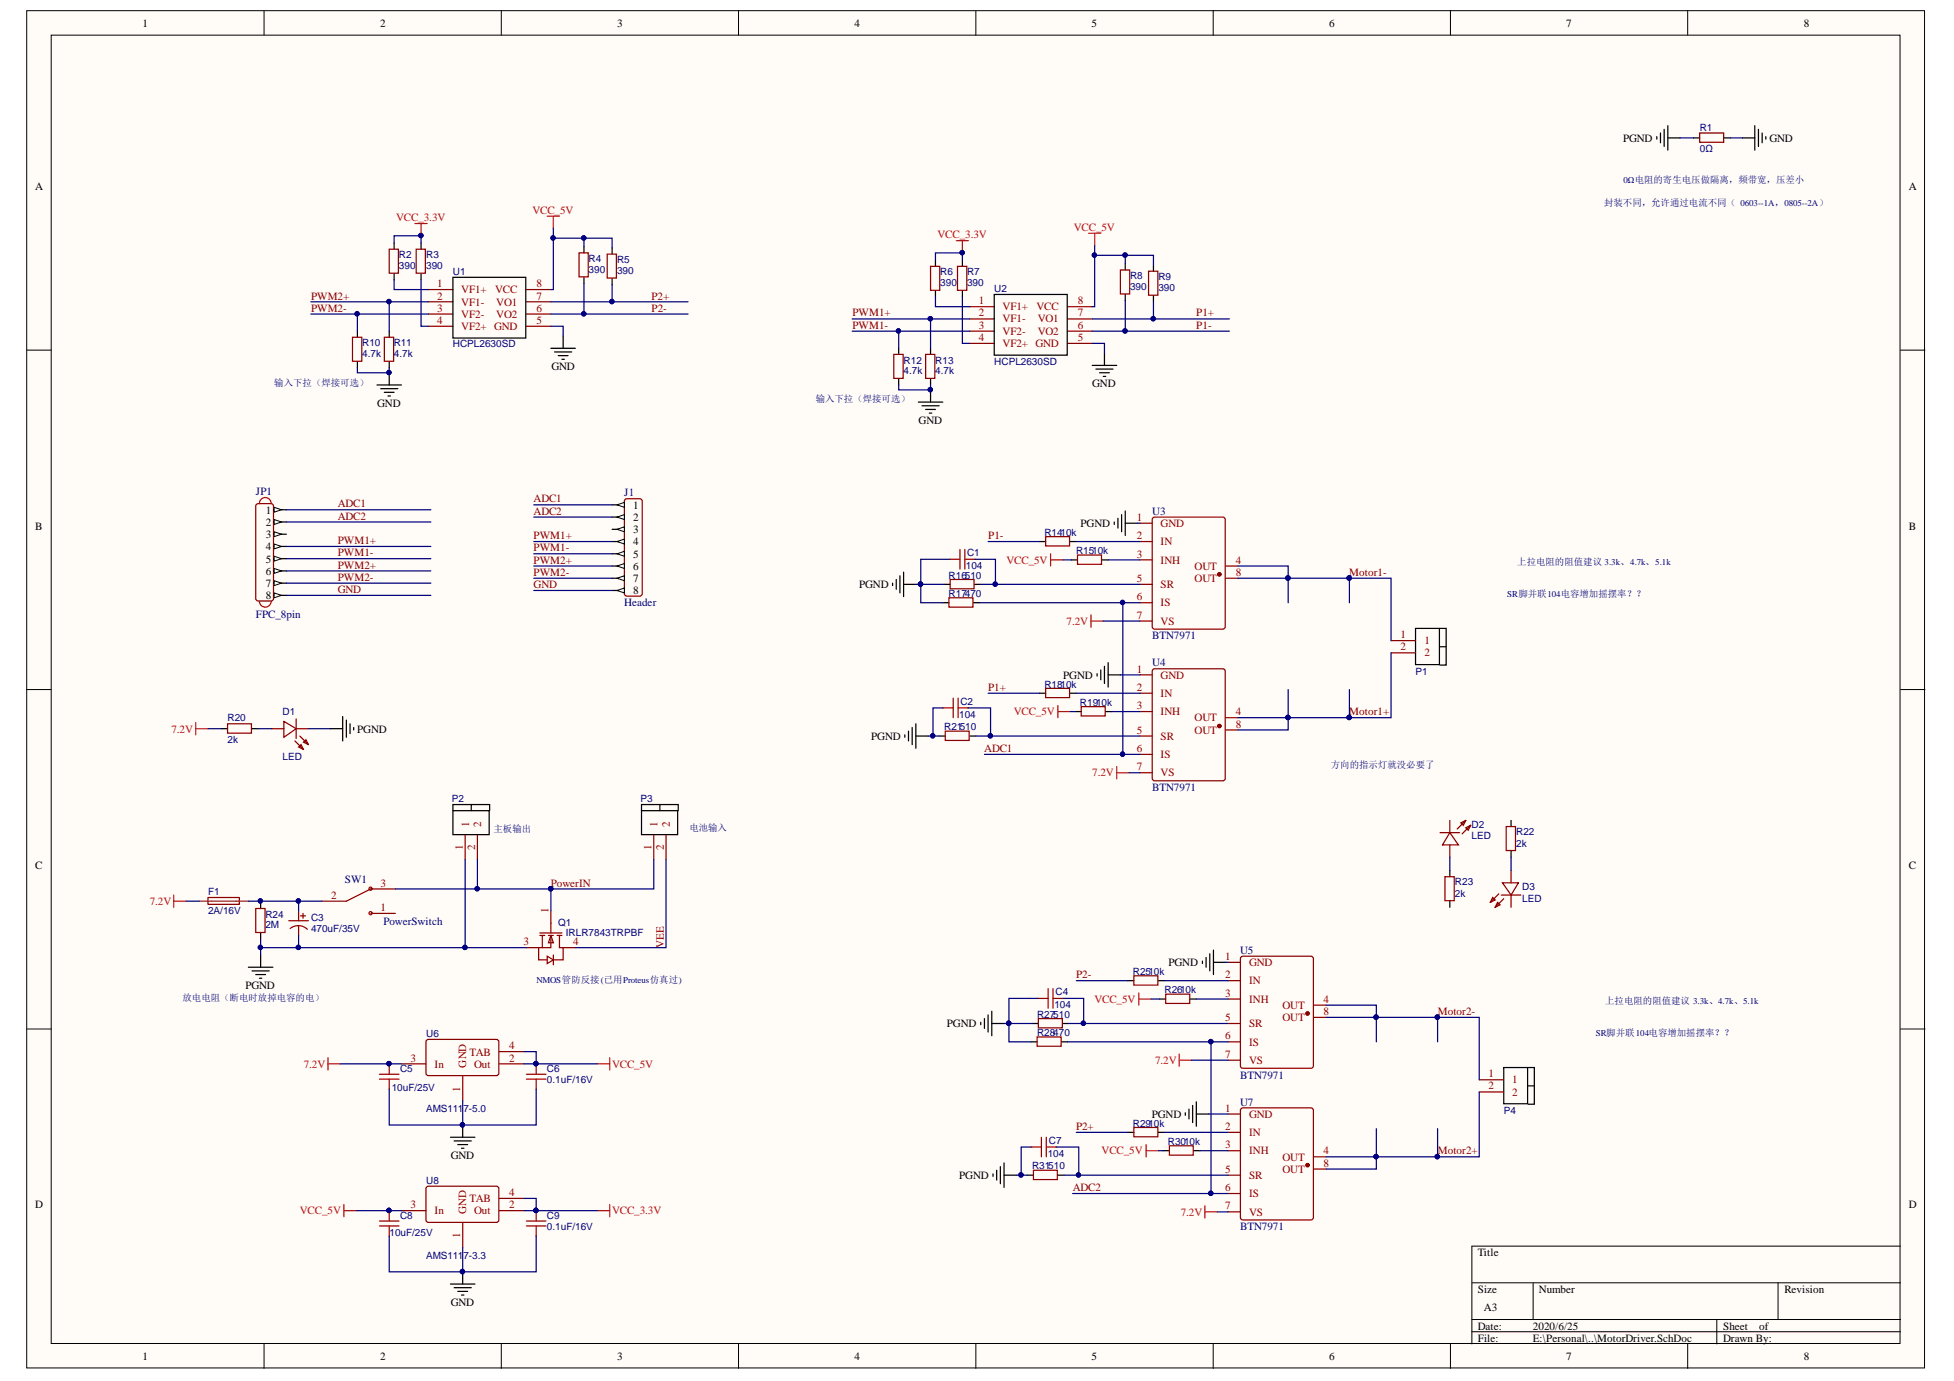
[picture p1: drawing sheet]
<svg xmlns="http://www.w3.org/2000/svg" width="297mm" height="210mm" viewBox="0 0 297 210" stroke-linecap="round" stroke-linejoin="round" font-family="sans-serif">
<g fill="#fffcf8" stroke="#000" stroke-width=".15">
<path d="M4.1 1.6h288.5v206.3h-288.5z"/>
<path d="M7.8 5.3h281v198.9h-281z"/>
</g>
<g fill="none" stroke="#000" stroke-width=".15">
<path d="M40.1 1.6v3.7M76.2 1.6v3.7M112.3 1.6v3.7M148.3 1.6v3.7M184.4 1.6v3.7M220.5 1.6v3.7M256.6 1.6v3.7M4.1 53.2h3.7M288.9 53.2h3.7M4.1 104.8h3.7M288.9 104.8h3.7M4.1 156.4h3.7"/>
<path d="M288.9 156.4h3.7M223.7 195h65.2M233.1 195v5.6M270.3 195v5.6M288.9 189.4h-65.2v14.9M40.1 204.3v3.7M76.2 204.3v3.7M112.3 204.3v3.7M148.3 204.3v3.7M184.4 204.3v3.7M220.5 204.3v3.7M223.7 200.6h65.2"/>
<path d="M223.7 202.4h65.2M256.6 204.3v3.7M261 200.6v3.7"/>
</g>
<g fill="none" stroke="#800" stroke-width=".19">
<path d="M59.2 37.9h1.4v3.6h-1.4zM63.3 37.9h1.4v3.6h-1.4zM88 38.4h1.4v3.7h-1.4zM92.3 38.6h1.4v3.7h-1.4zM53.6 51.3h1.4v3.6h-1.4zM58.4 51.3h1.4v3.6h-1.4zM65.1 44h3.7M65.1 45.9h3.7M65.1 47.7h3.7M65.1 49.6h3.7M80 44h3.7M80 45.9h3.7"/>
<path d="M80 47.7h3.7M80 49.6h3.7M135.9 53.9h1.4v3.6h-1.4zM140.7 53.9h1.4v3.6h-1.4zM141.5 40.5h1.4v3.6h-1.4zM145.6 40.5h1.4v3.6h-1.4zM147.4 46.6h3.7M147.4 48.5h3.7M147.4 50.3h3.7M147.4 52.2h3.7M162.3 46.6h3.7M162.3 48.5h3.7"/>
<path d="M162.3 50.3h3.7M162.3 52.2h3.7M170.3 41h1.4v3.7h-1.4zM174.6 41.2h1.4v3.7h-1.4zM38.9 76.7l.3-.2h2l.3 .2 .1 .2v14.1l-.2 .3h-.2h-2h-.1l-.2-.3zM64.8 158.2l.3-.2h10.5l.2 .4v4.9l-.3 .2-10.6-.1-.1-.3zM75.9 159.8h3.7M59.2 161.7v.1M59.2 165.5v.1M61 161.7h3.8M70.3 163.6v3.7M75.9 161.7h3.7"/>
<path d="M81.5 161.7v.1M81.5 165.5v.1M59.2 184v.1M59.2 187.8v.1M61 184h3.8M64.8 180.5l.3-.2h10.5l.2 .4v4.9l-.3 .2-10.6-.1-.1-.3zM70.3 185.9v3.7M75.9 184h3.7M75.9 182.2h3.7M81.5 184v.1M81.5 187.8v.1"/>
</g>
<g fill="none" stroke="#000" stroke-width=".19">
<path d="M59.9 36.9v1M64 36.9v1M88.8 37.5v.9M93.1 37.7v.9M142.2 39.6v.9M146.3 39.6v.9M54.3 50.3v1M54.3 55v.9M57.3 58.5h3.7M57.9 59.1h2.6M58.4 59.6h1.5M59.2 50.3v1"/>
<path d="M59.2 55v.9M59.2 56.7v1.8M59.9 41.6v.9M64 41.6v.9M68.8 42.2h11.1v9.2h-11.1zM83.7 52.9h3.8M84.3 53.5h2.6M84.9 54.1h1.4M85.4 54.6h.4M85.6 51.1v1.8M88.8 42.2v.9M93.1 42.3v1"/>
<path d="M136.6 52.9v1M136.6 57.6v.9M141.5 52.9v1M141.5 57.6v.9M141.5 59.3v1.8M142.2 44.2v.9M146.3 44.2v.9M151.1 44.8h11.1v9.2h-11.1zM166 55.5h3.8M166.6 56.1h2.6M167.2 56.7h1.4M167.7 57.2h.4"/>
<path d="M167.9 53.7v1.8M171.1 40.1v.9M171.1 44.8v.9M175.3 40.3v.9M175.3 44.9v1M41.7 77.5h1.8M59 60.2h.4M139.6 61.1h3.7M140.2 61.7h2.6M140.7 62.2h1.5M141.3 62.8h.3M68.5 172.9h3.7"/>
<path d="M69 173.4h2.6M69.6 174h1.5M70.2 174.5h.3M70.3 171v1.9M68.5 195.2h3.7M69 195.7h2.6M69.6 196.3h1.5M70.2 196.8h.3M70.3 193.3v1.9"/>
</g>
<g fill="none" stroke="#a00000" stroke-width=".19">
<path d="M57.7 163.3h3M57.7 164h3M59.2 161.8v1.5M59.2 164v1.5M80 163.3h3M80 164h3M81.5 161.8v1.5M81.5 164v1.5M57.7 185.6h3M57.7 186.3h3M59.2 184.1v1.5M59.2 186.3v1.5"/>
<path d="M80 185.6h3M80 186.3h3M81.5 184.1v1.5M81.5 186.3v1.5"/>
</g>
<g fill="#000080" stroke="#000080" stroke-width=".15">
<circle cx="81.5" cy="161.7" r=".33"/>
<circle cx="59.1" cy="161.7" r=".33"/>
<circle cx="70.3" cy="171" r=".33"/>
<circle cx="81.5" cy="184" r=".33"/>
<circle cx="59.1" cy="184" r=".33"/>
<circle cx="70.3" cy="193.3" r=".33"/>
<circle cx="64" cy="35.8" r=".33"/>
<circle cx="59.1" cy="56.6" r=".33"/>
<circle cx="146.3" cy="38.4" r=".33"/>
<circle cx="141.4" cy="59.2" r=".33"/>
</g>
<path d="M63.1 34h1.8M64 34v1.8M83.2 32.9h1.8M84.1 32.9v1.8M145.4 36.6h1.8M146.3 36.6v1.8M165.5 35.5h1.8M166.4 35.5v1.8M90.8 161.7h1.9M92.7 160.8v1.8M90.8 184h1.9M92.7 183.1v1.8" fill="none" stroke="#f00" stroke-width=".19"/>
<path d="M41.7 77.1l1.1 .4-1.1 .4z" fill="#fffcf8"/>
<path d="M41.7 77.1l1.1 .4-1.1 .4z" fill="none" stroke="#000" stroke-width=".15"/>
<path d="M41.7 79.3h1.8" fill="none" stroke="#000" stroke-width=".19"/>
<path d="M41.7 79l1.1 .3-1.1 .4z" fill="#fffcf8"/>
<path d="M41.7 79l1.1 .3-1.1 .4z" fill="none" stroke="#000" stroke-width=".15"/>
<path d="M41.7 81.2h1.8" fill="none" stroke="#000" stroke-width=".19"/>
<path d="M41.7 80.8l1.1 .4-1.1 .4z" fill="#fffcf8"/>
<path d="M41.7 80.8l1.1 .4-1.1 .4z" fill="none" stroke="#000" stroke-width=".15"/>
<path d="M41.7 83.1h1.8" fill="none" stroke="#000" stroke-width=".19"/>
<path d="M41.7 82.7l1.1 .4-1.1 .3z" fill="#fffcf8"/>
<path d="M41.7 82.7l1.1 .4-1.1 .3z" fill="none" stroke="#000" stroke-width=".15"/>
<path d="M41.7 84.9h1.8" fill="none" stroke="#000" stroke-width=".19"/>
<path d="M41.7 84.5l1.1 .4-1.1 .4z" fill="#fffcf8"/>
<path d="M41.7 84.5l1.1 .4-1.1 .4z" fill="none" stroke="#000" stroke-width=".15"/>
<path d="M41.7 86.8h1.8" fill="none" stroke="#000" stroke-width=".19"/>
<path d="M41.7 86.4l1.1 .4-1.1 .3z" fill="#fffcf8"/>
<path d="M41.7 86.4l1.1 .4-1.1 .3z" fill="none" stroke="#000" stroke-width=".15"/>
<path d="M41.7 88.6h1.8" fill="none" stroke="#000" stroke-width=".19"/>
<path d="M41.7 88.3l1.1 .3-1.1 .4z" fill="#fffcf8"/>
<path d="M41.7 88.3l1.1 .3-1.1 .4z" fill="none" stroke="#000" stroke-width=".15"/>
<path d="M41.7 90.5h1.8" fill="none" stroke="#000" stroke-width=".19"/>
<path d="M41.7 90.1l1.1 .4-1.1 .4z" fill="#fffcf8"/>
<path d="M41.7 90.1l1.1 .4-1.1 .4z" fill="none" stroke="#000" stroke-width=".15"/>
<path d="M41.2 76.5a.89 .89 0 0 0-.9-.9 .89 .89 0 0 0-.9 .9M41.2 91.4a.89 .89 0 0 1-.9 .9 .89 .89 0 0 1-.9-.9" fill="none" stroke="#bf0000" stroke-width=".19"/>
<path d="M95 76l.3-.2h2l.1 .1 .2 .3v14l-.2 .4h-.1h-2h-.2l-.2-.4z" fill="none" stroke="#800" stroke-width=".19"/>
<path d="M93.1 76.7h1.8" fill="none" stroke="#000" stroke-width=".19"/>
<path d="M93.8 76.7l1.1-.3v.7z" fill="#fffcf8"/>
<path d="M93.8 76.7l1.1-.3v.7z" fill="none" stroke="#000" stroke-width=".15"/>
<path d="M93.1 78.6h1.8" fill="none" stroke="#000" stroke-width=".19"/>
<path d="M93.8 78.6l1.1-.4v.8z" fill="#fffcf8"/>
<path d="M93.8 78.6l1.1-.4v.8z" fill="none" stroke="#000" stroke-width=".15"/>
<path d="M93.1 80.5h1.8" fill="none" stroke="#000" stroke-width=".19"/>
<path d="M93.8 80.5l1.1-.4v.7z" fill="#fffcf8"/>
<path d="M93.8 80.5l1.1-.4v.7z" fill="none" stroke="#000" stroke-width=".15"/>
<path d="M93.1 82.3h1.8" fill="none" stroke="#000" stroke-width=".19"/>
<path d="M93.8 82.3l1.1-.4v.8z" fill="#fffcf8"/>
<path d="M93.8 82.3l1.1-.4v.8z" fill="none" stroke="#000" stroke-width=".15"/>
<path d="M93.1 84.2h1.8" fill="none" stroke="#000" stroke-width=".19"/>
<path d="M93.8 84.2l1.1-.4v.7z" fill="#fffcf8"/>
<path d="M93.8 84.2l1.1-.4v.7z" fill="none" stroke="#000" stroke-width=".15"/>
<path d="M93.1 86h1.8" fill="none" stroke="#000" stroke-width=".19"/>
<path d="M93.8 86l1.1-.3v.7z" fill="#fffcf8"/>
<path d="M93.8 86l1.1-.3v.7z" fill="none" stroke="#000" stroke-width=".15"/>
<path d="M93.1 87.9h1.8" fill="none" stroke="#000" stroke-width=".19"/>
<path d="M93.8 87.9l1.1-.4v.8z" fill="#fffcf8"/>
<path d="M93.8 87.9l1.1-.4v.8z" fill="none" stroke="#000" stroke-width=".15"/>
<path d="M93.1 89.7h1.8" fill="none" stroke="#000" stroke-width=".19"/>
<path d="M93.8 89.7l1.1-.3v.7z" fill="#fffcf8"/>
<path d="M93.8 89.7l1.1-.3v.7z" fill="none" stroke="#000" stroke-width=".15"/>
<g fill="none" stroke="#000" stroke-width=".19">
<path d="M253 19.7v2.6M253.5 19.1v3.7M266.8 19.1v3.7M267.3 19.7v2.6M251.9 20.8v.3M252.4 20.2v1.5M253.5 21h1.9M257.4 21h1M262.1 21h.9M264.9 21h1.9M267.9 20.2v1.5M268.4 20.8v.3"/>
<path d="M169.4 79.3v.4M169.9 78.8v1.5M170.5 78.2v2.6M171.1 77.7v3.7M171.1 79.5h1.8M135.7 88.6v.4M136.2 88.1v1.5M136.8 87.5v2.6M137.4 88.8h1.8M137.4 87v3.7M143.3 91.6h1M143.5 88.8h.9"/>
<path d="M148 91.6h.9M148.2 88.8h.9M158 82.3h1M162.7 82.3h.9M162.9 85.1h.9M167.5 85.1h1M215.2 95.5h3.6v5.5h-3.6zM218.9 95.5h.9v5.6h-.9M218.9 98.3h.9M33.7 110.8h.9M38.3 110.8h.9M50.2 110.8h1.9"/>
<path d="M52.1 108.9v3.7M52.7 109.5v2.6M53.2 110v1.5M53.8 110.6v.3M137.5 111.7v.4M138.1 111.1v1.5M138.7 110.6v2.6M139.2 111.9h1.9M139.2 110v3.7M142.8 111.9h.9M147.4 111.9h.9M158 105.4h1"/>
<path d="M162.7 105.4h.9M163.4 108.2h1M166.8 102.4v.4M167.3 101.8v1.5M167.9 101.3v2.6M168.1 108.2h.9M168.5 100.7v3.7M168.5 102.6h1.8M39.6 137.2v.9M68.8 123.2h5.6v3.7h-5.6zM68.8 123.2v-.9h5.6v.9M71.6 122.3v.9"/>
<path d="M97.5 123.2h5.5v3.7h-5.5zM97.5 123.2v-.9h5.6v.9M100.3 122.3v.9M220.4 132.3v1M220.4 137v.9M229.7 124.7v.9M229.7 129.4v.9M37.8 147h3.7M38.3 147.6h2.6M38.9 148.1h1.5M39.4 148.7h.4M39.6 141.8v.9"/>
<path d="M39.6 145.2v1.8M149.1 155.4v.4M149.7 154.8v1.5M150.2 154.3v2.6M150.8 155.6h1.8M150.8 153.7v3.7M156.7 158.4h1M156.9 155.6h.9M161.4 158.4h.9M161.6 155.6h.9M171.4 149.1h1M176.1 149.1h.9"/>
<path d="M176.3 151.8h.9M180.9 151.8h1M182.8 146.1v.4M183.3 145.5v1.5M183.9 145v2.6M184.5 144.4v3.7M184.5 146.3h1.8M151 178.4v.4M151.5 177.9v1.5M152.1 177.3v2.6M152.6 178.6h1.9M152.6 176.8v3.7"/>
<path d="M156.2 178.6h.9M160.8 178.6h1M171.4 172.1h1M176.1 172.1h.9M176.8 174.9h1M180.2 169.1v.4M180.7 168.6v1.5M181.3 168v2.6M181.5 174.9h.9M181.9 167.5v3.7M181.9 169.3h1.8M228.6 162.3h3.6v5.5h-3.6z"/>
<path d="M232.3 162.3h.9v5.5h-.9M232.3 165h.9"/>
</g>
<g fill="none" stroke="#800" stroke-width=".19">
<path d="M258.4 20.2h3.6v1.4h-3.6zM173.3 79.5h1.9M175.2 78.8l.3-.2h10.4l.3 .2 .1 16.5-.2 .3h-10.6l-.3-.2zM144.3 90.9h3.6v1.4h-3.6zM144.3 85h.1M144.4 88.1h3.7v1.4h-3.7zM148.2 85h.1M159 81.6h3.6v1.4h-3.6zM163.8 84.4h3.6v1.4h-3.6zM173.3 82.3h1.9M173.3 85.1h1.9M173.3 88.8h1.9"/>
<path d="M173.3 94.4h1.9M173.3 91.6h1.9M186.3 87.9h1.9M186.3 86h1.9M211.5 97.4h3.7M211.5 99.2h3.7M34.6 110h3.6v1.4h-3.6zM41.3 110.8h1.9M43.2 109.6l1.8 1.2-1.8 1.3zM44.8 112.6l1.3 1.3M45 110.8h1.9M45 109.3v2.9"/>
<path d="M45.4 113.5l.4-.3 .3 .7zM45.6 111.9l1.3 1.3M46.1 112.8l.4-.4 .4 .8zM143.3 107.6h.1M143.7 111.1h3.6v1.4h-3.6zM147.1 107.6h.1M159 104.6h3.6v1.4h-3.6zM164.4 107.4h3.6v1.4h-3.6zM173.3 105.4h1.9M173.3 108.2h1.9M173.3 102.6h1.9M173.3 111.9h1.9"/>
<path d="M173.3 117.5h1.9M173.3 114.7h1.9M175.2 101.8l.3-.2h10.4l.3 .2 .1 16.5-.2 .3-10.6 .1-.3-.2zM186.3 110.9h1.9M186.3 109.1h1.9M31.6 136.4h4.8v1l-4.8 .1zM38.9 138.1h1.4v3.6h-1.4zM43.9 139.9h3M45.4 138.5v1.4M45.7 139.2h.7M46.1 138.8v.8M48.9 137h3.8"/>
<path d="M56.4 138.8h3.7M56.4 135.1h3.7M70.7 126.9v3.8M72.6 126.9v3.8M83.7 138.5v3.3M99.4 126.9v3.8M101.2 126.9v3.8M218.9 126.6h3M219.7 133.3h1.4v3.6h-1.4zM220.4 126.6l1.3 1.8h-2.4zM220.4 124.7v1.9M220.4 128.4v1.9"/>
<path d="M222.1 125.1l.7-.4-.4 .7zM222.8 125.8l.8-.4-.4 .8zM222.8 124.7l-1.3 1.3M223.6 125.4l-1.3 1.3M226.9 136.4l.4 .4-.8 .4zM227.7 137.2l.3 .3-.7 .4zM227.8 135.9l-1.3 1.3M228.2 136h3M228.4 134.2h2.4l-1.1 1.8zM228.6 136.6l-1.3 1.3M229 125.6h1.4v3.7h-1.4zM229.7 132.3v1.9"/>
<path d="M229.7 136v1.9M44.1 141.1a1.97 1.97 0 0 1 2.6 .1M45.4 140.7v1.5M80 144h1.9M82.1 141.8h3.3M82.1 142.2h.7M82.4 142.2v1.8M83.2 145.3l.9 .6-.9 .6zM83.4 142.2h.7M83.7 142.2l.4 1.1h-.7zM83.7 142.2v1.8h-1.8v1.9h1.3M84.1 145.2v1.4"/>
<path d="M84.7 142.2h.7M85 142.2v1.8h.6v1.9h-1.5M85.6 144h1.9M157.7 157.6h3.6v1.4h-3.6zM157.7 151.8h.1M157.8 154.8h3.7v1.4h-3.7zM161.6 151.8h.1M172.4 148.3h3.6v1.4h-3.6zM177.2 151.1h3.7v1.4h-3.7zM186.7 149.1h1.9M186.7 151.8h1.9M186.7 146.3h1.9"/>
<path d="M186.7 155.6h1.9M186.7 158.4h1.9M188.6 145.5l.3-.2h10.4l.3 .2 .1 16.5-.2 .3-10.6 .1-.3-.2zM199.7 154.6h1.9M199.7 152.8h1.9M156.7 174.3h.1M157.1 177.9h3.6v1.4h-3.6zM160.5 174.3h.1M172.4 171.4h3.6v1.4h-3.6zM177.8 174.2h3.6v1.4h-3.6zM186.7 161.1h1.9M186.7 172.1h1.9"/>
<path d="M186.7 174.9h1.9M186.7 169.3h1.9M186.7 178.6h1.9M188.6 168.6l.3-.2h10.4l.3 .2 .1 16.5-.2 .3h-10.6l-.3-.2zM199.7 177.7h1.9M199.7 175.8h1.9M224.9 164.1h3.7M224.9 166h3.7M186.7 184.2h1.9M186.7 181.4h1.9"/>
</g>
<path d="M30.3 137h7.5" fill="none" stroke="#8d2323" stroke-width=".19"/>
<g fill="none" stroke="#f00" stroke-width=".19">
<path d="M159.7 84.2v1.8M159.7 85.1h1.9M165.8 93.5v1.8M165.8 94.4h1.9M29.8 109.8v1.9M29.8 110.8h1.8M160.8 107.2v1.9M160.8 108.2h1.9M169.8 116.5v1.9M169.8 117.5h1.8M26.4 136v1.9M26.4 137h1.9"/>
<path d="M173.1 150.9v1.9M173.1 151.8h1.9M49.9 160.8v1.8M49.9 161.7h1.8M174.2 174v1.8M174.2 174.9h1.9M179.3 160.2v1.9M179.3 161.1h1.8M52.3 183.1v1.8M52.3 184h1.8M183.2 183.3v1.8M183.2 184.2h1.8"/>
</g>
<g fill="none" stroke="#900" stroke-width=".19">
<path d="M56.4 135.1l-3.7 1.9"/>
<circle cx="56.3" cy="135.1" r=".24"/>
<circle cx="56.3" cy="138.8" r=".24"/>
</g>
<g fill="#800" stroke="#800" stroke-width=".19">
<circle cx="185.4" cy="87.3" r=".24"/>
<circle cx="185.4" cy="110.3" r=".24"/>
<circle cx="198.8" cy="154" r=".24"/>
<circle cx="198.8" cy="177.1" r=".24"/>
</g>
<g fill="none" stroke="#a00000" stroke-width=".19">
<path d="M144.4 85h1.5M145.9 83.5v3M146.7 85h1.5M146.7 83.5v3M143.4 107.6h1.5M144.9 106.1v3M145.6 107.6h1.5M145.6 106.1v3M157.8 151.8h1.5M159.3 150.3v2.9M160.1 151.8h1.5M160.1 150.3v2.9"/>
<path d="M156.8 174.3h1.5M158.3 172.9v2.9M159.1 174.3h1.4M159.1 172.9v2.9"/>
</g>
<g fill="#000080" stroke="#000080" stroke-width=".15">
<circle cx="83.7" cy="135.1" r=".33"/>
<circle cx="205.1" cy="87.9" r=".33"/>
<circle cx="205.1" cy="109" r=".33"/>
<circle cx="218.5" cy="175.8" r=".33"/>
<circle cx="218.5" cy="154.6" r=".33"/>
<circle cx="70.3" cy="171" r=".33"/>
<circle cx="59.1" cy="161.7" r=".33"/>
<circle cx="81.5" cy="161.7" r=".33"/>
<circle cx="70.3" cy="193.3" r=".33"/>
<circle cx="59.1" cy="184" r=".33"/>
<circle cx="81.5" cy="184" r=".33"/>
<circle cx="84.1" cy="36.2" r=".33"/>
<circle cx="88.7" cy="36.2" r=".33"/>
<circle cx="93" cy="45.8" r=".33"/>
<circle cx="88.7" cy="47.7" r=".33"/>
<circle cx="64" cy="35.8" r=".33"/>
<circle cx="59.1" cy="56.6" r=".33"/>
<circle cx="59.1" cy="45.8" r=".33"/>
<circle cx="54.3" cy="47.7" r=".33"/>
<circle cx="166.4" cy="38.8" r=".33"/>
<circle cx="171" cy="38.8" r=".33"/>
<circle cx="175.3" cy="48.4" r=".33"/>
<circle cx="171" cy="50.3" r=".33"/>
<circle cx="146.3" cy="38.4" r=".33"/>
<circle cx="141.4" cy="59.2" r=".33"/>
<circle cx="141.4" cy="48.4" r=".33"/>
<circle cx="136.6" cy="50.3" r=".33"/>
<circle cx="39.6" cy="144" r=".33"/>
<circle cx="39.6" cy="136.9" r=".33"/>
<circle cx="45.4" cy="136.9" r=".33"/>
<circle cx="195.8" cy="87.9" r=".33"/>
<circle cx="195.8" cy="109" r=".33"/>
<circle cx="139.9" cy="88.8" r=".33"/>
<circle cx="170.6" cy="114.6" r=".33"/>
<circle cx="170.6" cy="91.6" r=".33"/>
<circle cx="151.3" cy="88.8" r=".33"/>
<circle cx="150.5" cy="111.8" r=".33"/>
<circle cx="141.8" cy="111.8" r=".33"/>
<circle cx="209.2" cy="154.6" r=".33"/>
<circle cx="209.2" cy="175.8" r=".33"/>
<circle cx="153.3" cy="155.5" r=".33"/>
<circle cx="184.1" cy="181.4" r=".33"/>
<circle cx="184.1" cy="158.3" r=".33"/>
<circle cx="164.7" cy="155.5" r=".33"/>
<circle cx="163.9" cy="178.6" r=".33"/>
<circle cx="155.2" cy="178.6" r=".33"/>
<circle cx="72.5" cy="135.1" r=".33"/>
<circle cx="70.7" cy="144" r=".33"/>
<circle cx="45.4" cy="144" r=".33"/>
</g>
<g fill="none" stroke="#000080" stroke-width=".19">
<path d="M59.9 36.9v-1.1h4.1v1.1M84.1 34.7v9.3h-.4M84.1 36.2h4.7M88.8 37.5v-1.3h4.3v1.5M142.2 39.6v-1.2h4.1v1.2M166.4 37.3v9.3h-.4M166.4 38.8h4.7M255.4 21h2M263 21h1.9M47.3 47.7h17.8M47.3 45.9h17.8M54.3 55.9v.8h4.9v-.8"/>
<path d="M54.3 47.7v2.6M59.2 45.9v4.4M59.9 42.5v1.5h5.2M64 42.5v7.1h1.1M83.7 49.6h1.9v1.5M83.7 45.9h20.9M83.7 47.7h5.1M88.8 43.1v4.6h15.8M93.1 43.3v2.6M129.5 50.3h17.9M129.5 48.5h17.9M136.6 58.5v.8h4.9v-.8"/>
<path d="M136.6 50.3v2.6M141.5 48.5v4.4M142.2 45.1v1.5h5.2M146.3 45.1v7.1h1.1M166 52.2h1.9v1.5M166 48.5h20.9M166 50.3h5.1M171.1 45.7v4.6h15.8M171.1 40.1v-1.3h4.2v1.5M175.3 45.9v2.6M43.5 77.5h22M43.5 79.3h22"/>
<path d="M81.1 76.7h12M81.1 78.6h12M172.9 79.5h.4M43.5 83.1h22M43.5 84.9h22M43.5 86.8h22M43.5 88.6h22M43.5 90.5h22M81.1 82.3h12M81.1 84.2h12M81.1 86h12M81.1 87.9h12"/>
<path d="M81.1 89.7h12M139.2 88.8h4.3M144.3 85h-4.3v6.6h3.3M148.3 85h3v3.8M148.9 91.6h24.4M149.1 88.8h24.2M150.2 82.3h7.8M161.6 85.1h1.3M163.6 82.3h9.7M167.7 94.4h5.6M168.5 85.1h4.8M170.7 91.6v23.1h2.6"/>
<path d="M188.2 86h7.6v5.6M188.2 87.9h16.9M205.1 91.6v-3.7h6.4v9.5M211.5 99.2v9.9h-6.4v-4.3M31.6 110.8h2.1M39.2 110.8h2.1M46.9 110.8h3.3M141.1 111.9h1.7M143.3 107.6h-1.5v4.3M147.2 107.6h3.4v4.3M148.3 111.9h25M149.7 114.7h21"/>
<path d="M150.2 105.4h7.8M162.7 108.2h.7M163.6 105.4h9.7M169 108.2h4.3M170.3 102.6h3M171.6 117.5h1.7M188.2 109.1h16.9M195.8 104.8v6.1h-7.6M28.3 137h2M37.8 137h1.8M45.4 137h-5.8v.2M48.9 137h-3.5v1.5"/>
<path d="M70.7 130.7v13.3h9.3M72.6 130.7v4.4h-12.5M72.6 135.1h11.1M99.4 130.7v4.4h-15.7v3.4M101.2 130.7v13.3h-13.7M220.4 130.3v2M229.7 130.3v2M39.6 142.7v1.3M45.4 144h-5.8v1.2M45.4 142.2v1.8h25.3M79.6 159.8h1.9v1.9M152.6 155.6h4.3"/>
<path d="M157.7 151.8h-4.3v6.6h3.3M161.7 151.8h3v3.8M162.3 158.4h24.4M162.5 155.6h24.2M163.6 149.1h7.8M175 151.8h1.3M177 149.1h9.7M181.9 151.8h4.8M184.1 158.4v23h2.6M186.3 146.3h.4M201.6 152.8h7.6v5.6M201.6 154.6h16.9"/>
<path d="M218.5 158.4v-3.8h6.4v9.5M51.7 161.7h9.3M59.2 165.6v5.4h22.3v-5.4M70.3 167.3v3.7M79.6 161.7h11.2M154.5 178.6h1.7M156.7 174.3h-1.5v4.3M160.6 174.3h3.4v4.3M161.8 178.6h24.9M163.6 172.1h7.8M176.1 174.9h.7M177 172.1h9.7"/>
<path d="M181.1 161.1h5.6M182.4 174.9h4.3M183.7 169.3h3M201.6 175.8h16.9M209.2 171.6v6.1h-7.6M224.9 166v9.8h-6.4v-4.2M54.1 184h6.9M59.2 187.9v5.4h22.3v-5.4M70.3 189.6v3.7M79.6 184h11.2M79.6 182.2h1.9v1.8M163.1 181.4h21"/>
<path d="M185 184.2h1.7"/>
</g>
<g font-size="1.7">
<text x="21.7" y="4.1">1</text>
<text x="57.8" y="4.1">2</text>
<text x="93.8" y="4.1">3</text>
<text x="129.9" y="4.1">4</text>
<text x="165.9" y="4.1">5</text>
<text x="202.1" y="4.1">6</text>
<text x="238.1" y="4.1">7</text>
<text x="274.2" y="4.1">8</text>
<text x="246.7" y="21.5">PGND</text>
<text x="269" y="21.5">GND</text>
<text x="5.3" y="28.9">A</text>
<text x="290.2" y="28.9">A</text>
<text x="83.8" y="56.3">GND</text>
<text x="166" y="58.9">GND</text>
<text x="57.3" y="61.8">GND</text>
<text x="139.6" y="64.5">GND</text>
<text x="96.3" y="77.3">1</text>
<text x="5.3" y="80.5">B</text>
<text x="40.4" y="78.1">1</text>
<text x="40.4" y="79.9">2</text>
<text x="40.4" y="81.8">3</text>
<text x="40.4" y="83.6">4</text>
<text x="96.3" y="79.2">2</text>
<text x="96.3" y="81">3</text>
<text x="96.3" y="82.9">4</text>
<text x="164.3" y="80.1">PGND</text>
<text x="290.2" y="80.5">B</text>
<text x="40.4" y="85.5">5</text>
<text x="40.4" y="87.4">6</text>
<text x="40.4" y="89.2">7</text>
<text x="96.3" y="84.7">5</text>
<text x="96.3" y="86.6">6</text>
<text x="96.3" y="88.5">7</text>
<text x="130.6" y="89.4">PGND</text>
<text x="40.4" y="91.1">8</text>
<text x="96.3" y="90.3">8</text>
<text x="161.6" y="103.2">PGND</text>
<text x="54.3" y="111.3">PGND</text>
<text x="132.5" y="112.4">PGND</text>
<text x="5.3" y="132.1">C</text>
<text x="290.2" y="132.1">C</text>
<text x="177.6" y="146.8">PGND</text>
<text x="37.3" y="150.4">PGND</text>
<text x="144" y="156.1">PGND</text>
<text x="175.1" y="169.9">PGND</text>
<text x="68.5" y="176.2">GND</text>
<text x="145.8" y="179.2">PGND</text>
<text x="5.3" y="183.7">D</text>
<text x="290.2" y="183.7">D</text>
<text x="224.6" y="190.9">Title</text>
<text x="224.6" y="196.5">Size</text>
<text x="234" y="196.5">Number</text>
<text x="271.3" y="196.5">Revision</text>
<text x="68.5" y="198.5">GND</text>
<text x="224.6" y="202.1">Date:</text>
<text x="224.6" y="203.9">File:</text>
<text x="225.6" y="199.3">A3</text>
<text x="233" y="202.1">2020/6/25</text>
<text x="233" y="203.9">E:\Personal\..\MotorDriver.SchDoc</text>
<text x="261.9" y="202.1">Sheet</text>
<text x="261.9" y="203.9">Drawn By:</text>
<text x="267.4" y="202.1">of</text>
<text x="21.7" y="206.7">1</text>
<text x="57.8" y="206.7">2</text>
<text x="93.8" y="206.7">3</text>
<text x="129.9" y="206.7">4</text>
<text x="165.9" y="206.7">5</text>
<text x="202.1" y="206.7">6</text>
<text x="238.1" y="206.7">7</text>
<text x="274.2" y="206.7">8</text>
</g>
<g font-size="1.7" fill="#f00">
<text x="60.2" y="33.6">VCC_3.3V</text>
<text x="80.9" y="32.5">VCC_5V</text>
<text x="163.2" y="35.1">VCC_5V</text>
<text x="142.5" y="36.2">VCC_3.3V</text>
<text x="153" y="85.7">VCC_5V</text>
<text x="162.1" y="95">7.2V</text>
<text x="26.1" y="111.3">7.2V</text>
<text x="154.1" y="108.7">VCC_5V</text>
<text x="166" y="118">7.2V</text>
<text x="22.8" y="137.5">7.2V</text>
<text x="166.4" y="152.4">VCC_5V</text>
<text x="175.6" y="161.7">7.2V</text>
<text x="46.2" y="162.3">7.2V</text>
<text x="93" y="162.3">VCC_5V</text>
<text x="167.5" y="175.5">VCC_5V</text>
<text x="45.6" y="184.6">VCC_5V</text>
<text x="93" y="184.6">VCC_3.3V</text>
<text x="179.5" y="184.8">7.2V</text>
</g>
<g font-size="1.7" fill="#800000">
<text x="47.3" y="45.5">PWM2+</text>
<text x="47.3" y="47.4">PWM2-</text>
<text x="99" y="45.5">P2+</text>
<text x="99" y="47.4">P2-</text>
<text x="129.6" y="48.1">PWM1+</text>
<text x="129.6" y="49.9">PWM1-</text>
<text x="181.8" y="48.1">P1+</text>
<text x="181.8" y="49.9">P1-</text>
<text x="51.3" y="77.1">ADC1</text>
<text x="81.1" y="76.4">ADC1</text>
<text x="51.3" y="82.7">PWM1+</text>
<text x="51.3" y="79">ADC2</text>
<text x="81.1" y="83.8">PWM1-</text>
<text x="81.1" y="81.9">PWM1+</text>
<text x="81.1" y="78.2">ADC2</text>
<text x="150.2" y="81.9">P1-</text>
<text x="51.3" y="88.3">PWM2-</text>
<text x="51.3" y="86.4">PWM2+</text>
<text x="51.3" y="84.6">PWM1-</text>
<text x="81.1" y="89.4">GND</text>
<text x="81.1" y="87.5">PWM2-</text>
<text x="81.1" y="85.7">PWM2+</text>
<text x="205.1" y="87.5">Motor1-</text>
<text x="51.3" y="90.1">GND</text>
<text x="150.2" y="105">P1+</text>
<text x="205.1" y="108.7">Motor1+</text>
<text x="149.6" y="114.3">ADC1</text>
<text x="83.7" y="134.7">PowerIN</text>
<text x="100.9" y="144" transform="rotate(-90 100.9 144)">VEE</text>
<text x="163.6" y="148.7">P2-</text>
<text x="218.6" y="154.3">Motor2-</text>
<text x="163.6" y="171.8">P2+</text>
<text x="218.6" y="175.5">Motor2+</text>
<text x="163.1" y="181">ADC2</text>
</g>
<g font-size="1.7" fill="#800">
<text x="66.5" y="43.7">1</text>
<text x="66.5" y="45.5">2</text>
<text x="66.5" y="47.4">3</text>
<text x="70.1" y="44.6">VF1+</text>
<text x="70.1" y="46.5">VF1-</text>
<text x="75.3" y="44.6">VCC</text>
<text x="75.4" y="46.5">VO1</text>
<text x="81.5" y="47.4">6</text>
<text x="81.5" y="45.5">7</text>
<text x="81.5" y="43.7">8</text>
<text x="148.8" y="46.2">1</text>
<text x="152.4" y="47.1">VF1+</text>
<text x="157.6" y="47.1">VCC</text>
<text x="163.8" y="46.2">8</text>
<text x="66.5" y="49.3">4</text>
<text x="70.1" y="48.3">VF2-</text>
<text x="70.1" y="50.2">VF2+ GND</text>
<text x="75.4" y="48.3">VO2</text>
<text x="81.5" y="49.3">5</text>
<text x="148.8" y="48.1">2</text>
<text x="148.8" y="49.9">3</text>
<text x="148.8" y="51.8">4</text>
<text x="152.4" y="49">VF1-</text>
<text x="152.4" y="50.9">VF2-</text>
<text x="152.4" y="52.7">VF2+ GND</text>
<text x="157.7" y="50.9">VO2</text>
<text x="157.7" y="49">VO1</text>
<text x="163.8" y="51.8">5</text>
<text x="163.8" y="49.9">6</text>
<text x="163.8" y="48.1">7</text>
<text x="172.8" y="81.9">2</text>
<text x="172.8" y="79.2">1</text>
<text x="176.4" y="82.9">IN</text>
<text x="176.4" y="80.1">GND</text>
<text x="172.8" y="84.7">3</text>
<text x="172.8" y="88.5">5</text>
<text x="176.4" y="85.7">INH</text>
<text x="176.4" y="89.4">SR</text>
<text x="181.6" y="88.5">OUT</text>
<text x="181.6" y="86.6">OUT</text>
<text x="187.9" y="87.5">8</text>
<text x="187.9" y="85.7">4</text>
<text x="172.8" y="94">7</text>
<text x="172.8" y="91.2">6</text>
<text x="176.4" y="95">VS</text>
<text x="176.4" y="92.2">IS</text>
<text x="212.9" y="97">1</text>
<text x="212.9" y="98.8">2</text>
<text x="216.5" y="97.9">1</text>
<text x="216.5" y="99.8">2</text>
<text x="172.8" y="105">2</text>
<text x="172.8" y="107.8">3</text>
<text x="172.8" y="102.2">1</text>
<text x="176.4" y="105.9">IN</text>
<text x="176.4" y="103.2">GND</text>
<text x="172.8" y="111.5">5</text>
<text x="176.4" y="108.7">INH</text>
<text x="176.4" y="112.4">SR</text>
<text x="181.6" y="111.5">OUT</text>
<text x="181.6" y="109.7">OUT</text>
<text x="187.9" y="110.6">8</text>
<text x="187.9" y="108.7">4</text>
<text x="172.8" y="117.1">7</text>
<text x="172.8" y="114.3">6</text>
<text x="176.4" y="118">VS</text>
<text x="176.4" y="115.2">IS</text>
<text x="71.3" y="125.6" transform="rotate(-90 71.3 125.6)">1</text>
<text x="73.2" y="125.6" transform="rotate(-90 73.2 125.6)">2</text>
<text x="100" y="125.6" transform="rotate(-90 100 125.6)">1</text>
<text x="101.8" y="125.6" transform="rotate(-90 101.8 125.6)">2</text>
<text x="70.4" y="129.3" transform="rotate(-90 70.4 129.3)">1</text>
<text x="72.2" y="129.3" transform="rotate(-90 72.2 129.3)">2</text>
<text x="99" y="129.3" transform="rotate(-90 99 129.3)">1</text>
<text x="100.9" y="129.3" transform="rotate(-90 100.9 129.3)">2</text>
<text x="50.3" y="136.6">2</text>
<text x="57.9" y="134.7">3</text>
<text x="57.9" y="138.5">1</text>
<text x="79.6" y="143.7">3</text>
<text x="83.4" y="138.8" transform="rotate(-90 83.4 138.8)">1</text>
<text x="87.1" y="143.7">4</text>
<text x="186.2" y="148.7">2</text>
<text x="186.2" y="145.9">1</text>
<text x="189.9" y="149.6">IN</text>
<text x="189.9" y="146.8">GND</text>
<text x="186.2" y="151.5">3</text>
<text x="186.2" y="155.2">5</text>
<text x="189.9" y="152.4">INH</text>
<text x="195" y="155.2">OUT</text>
<text x="195" y="153.3">OUT</text>
<text x="201.2" y="154.3">8</text>
<text x="201.2" y="152.4">4</text>
<text x="62.4" y="161.4">3</text>
<text x="71.4" y="160.4">TAB</text>
<text x="77.4" y="161.4">2</text>
<text x="77.4" y="159.5">4</text>
<text x="186.2" y="160.8">7</text>
<text x="186.2" y="158">6</text>
<text x="189.9" y="156.1">SR</text>
<text x="189.9" y="161.7">VS</text>
<text x="189.9" y="158.9">IS</text>
<text x="66.1" y="162.3">In</text>
<text x="69.9" y="165.9" transform="rotate(-90 69.9 165.9)">1</text>
<text x="70.9" y="162.3" transform="rotate(-90 70.9 162.3)">GND</text>
<text x="72.1" y="162.3">Out</text>
<text x="226.3" y="163.7">1</text>
<text x="226.3" y="165.6">2</text>
<text x="229.9" y="164.7">1</text>
<text x="229.9" y="166.5">2</text>
<text x="186.2" y="171.8">2</text>
<text x="186.2" y="169">1</text>
<text x="189.9" y="172.7">IN</text>
<text x="189.9" y="169.9">GND</text>
<text x="186.2" y="174.5">3</text>
<text x="186.2" y="178.3">5</text>
<text x="189.9" y="175.5">INH</text>
<text x="189.9" y="179.2">SR</text>
<text x="195" y="178.3">OUT</text>
<text x="195" y="176.4">OUT</text>
<text x="201.2" y="177.3">8</text>
<text x="201.2" y="175.5">4</text>
<text x="62.4" y="183.7">3</text>
<text x="66.1" y="184.6">In</text>
<text x="70.9" y="184.6" transform="rotate(-90 70.9 184.6)">GND</text>
<text x="71.4" y="182.7">TAB</text>
<text x="72.1" y="184.6">Out</text>
<text x="77.4" y="183.7">2</text>
<text x="77.4" y="181.8">4</text>
<text x="186.2" y="183.8">7</text>
<text x="186.2" y="181">6</text>
<text x="189.9" y="184.8">VS</text>
<text x="189.9" y="182">IS</text>
<text x="69.9" y="188.2" transform="rotate(-90 69.9 188.2)">1</text>
</g>
<g font-size="1.7" fill="#000080">
<text x="38.9" y="75.3">JP1</text>
<text x="94.9" y="75.4">J1</text>
<text x="175.2" y="78.2">U3</text>
<text x="38.9" y="93.9">FPC_8pin</text>
<text x="94.9" y="92.2">Header</text>
<text x="175.2" y="97.2">BTN7971</text>
<text x="175.2" y="101.3">U4</text>
<text x="175.2" y="120.2">BTN7971</text>
<text x="52.4" y="134.2">SW1</text>
<text x="58.3" y="140.7">PowerSwitch</text>
<text x="188.5" y="145">U5</text>
<text x="188.5" y="164">BTN7971</text>
<text x="188.5" y="168">U7</text>
<text x="188.5" y="187">BTN7971</text>
</g>
<g font-size="1.5" fill="#000080">
<text x="258.4" y="19.9">R1</text>
<text x="258.4" y="23.1">0Ω</text>
<text x="60.6" y="39.2">R2</text>
<text x="60.6" y="40.9">390</text>
<text x="64.8" y="39.2">R3</text>
<text x="64.8" y="40.9">390</text>
<text x="68.8" y="41.8">U1</text>
<text x="89.5" y="39.8">R4</text>
<text x="89.5" y="41.5">390</text>
<text x="93.8" y="40">R5</text>
<text x="93.8" y="41.7">390</text>
<text x="142.9" y="41.8">R6</text>
<text x="147" y="41.8">R7</text>
<text x="142.9" y="43.5">390</text>
<text x="147" y="43.5">390</text>
<text x="151.1" y="44.4">U2</text>
<text x="171.8" y="42.4">R8</text>
<text x="171.8" y="44.1">390</text>
<text x="176.1" y="42.6">R9</text>
<text x="176.1" y="44.3">390</text>
<text x="55.1" y="52.6">R10</text>
<text x="59.9" y="52.6">R11</text>
<text x="68.8" y="52.8">HCPL2630SD</text>
<text x="55.1" y="54.3">4.7k</text>
<text x="59.9" y="54.3">4.7k</text>
<text x="137.4" y="55.3">R12</text>
<text x="137.4" y="56.9">4.7k</text>
<text x="142.2" y="55.3">R13</text>
<text x="142.2" y="56.9">4.7k</text>
<text x="151.1" y="55.4">HCPL2630SD</text>
<text x="158.8" y="81.4">R1410k</text>
<text x="144.2" y="87.9">R16510</text>
<text x="146.8" y="86.4">104</text>
<text x="147" y="84.6">C1</text>
<text x="163.6" y="84.2">R1510k</text>
<text x="144.2" y="90.7">R17470</text>
<text x="146" y="107.2">C2</text>
<text x="158.8" y="104.5">R1810k</text>
<text x="164.2" y="107.3">R1910k</text>
<text x="215.2" y="102.6">P1</text>
<text x="34.6" y="109.7">R20</text>
<text x="34.6" y="112.9">2k</text>
<text x="43" y="108.7">D1</text>
<text x="143.5" y="111">R21510</text>
<text x="145.8" y="109.1">104</text>
<text x="43" y="115.5">LED</text>
<text x="68.7" y="121.8">P2</text>
<text x="97.4" y="121.8">P3</text>
<text x="223.7" y="125.9">D2</text>
<text x="223.7" y="127.6">LED</text>
<text x="230.5" y="127">R22</text>
<text x="230.5" y="128.7">2k</text>
<text x="31.6" y="136.1">F1</text>
<text x="221.2" y="134.6">R23</text>
<text x="221.2" y="136.3">2k</text>
<text x="231.4" y="135.3">D3</text>
<text x="231.4" y="137">LED</text>
<text x="31.6" y="138.9">2A/16V</text>
<text x="40.3" y="139.5">R24</text>
<text x="40.3" y="141.1">2M</text>
<text x="47.3" y="140">C3</text>
<text x="47.3" y="141.7">470uF/35V</text>
<text x="84.8" y="140.7">Q1</text>
<text x="86" y="142.3">IRLR7843TRPBF</text>
<text x="172.2" y="148.2">R2510k</text>
<text x="157.7" y="154.7">R27510</text>
<text x="160.3" y="153.2">104</text>
<text x="160.4" y="151.3">C4</text>
<text x="177" y="151">R2610k</text>
<text x="64.8" y="157.6">U6</text>
<text x="157.7" y="157.5">R28470</text>
<text x="59.5" y="165.8">10uF/25V</text>
<text x="60.8" y="163">C5</text>
<text x="83.1" y="163">C6</text>
<text x="83.1" y="164.7">0.1uF/16V</text>
<text x="64.8" y="169">AMS1117-5.0</text>
<text x="159.4" y="173.9">C7</text>
<text x="172.2" y="171.2">R2910k</text>
<text x="228.6" y="169.4">P4</text>
<text x="64.8" y="179.9">U8</text>
<text x="156.9" y="177.7">R31510</text>
<text x="159.3" y="175.8">104</text>
<text x="177.5" y="174">R3010k</text>
<text x="60.8" y="185.3">C8</text>
<text x="83.1" y="185.3">C9</text>
<text x="59.2" y="187.8">10uF/25V</text>
<text x="64.8" y="191.4">AMS1117-3.3</text>
<text x="83.1" y="187">0.1uF/16V</text>
</g>
<g font-size="1.4" fill="#000080">
<text x="246.8" y="27.9">0Ω电阻的寄生电压做隔离，频带宽，压差小</text>
<text x="243.8" y="31.3">封装不同，允许通过电流不同（ 0603--1A，0805--2A）</text>
<text x="41.7" y="58.6">输入下拉（焊接可选）</text>
<text x="124" y="61.2">输入下拉（焊接可选）</text>
<text x="230.7" y="85.9">上拉电阻的阻值建议 3.3k、4.7k、5.1k</text>
<text x="229.1" y="90.7">SR脚并联104电容增加摇摆率？？</text>
<text x="202.3" y="116.8">方向的指示灯就没必要了</text>
<text x="75" y="126.5">主板输出</text>
<text x="104.8" y="126.3">电池输入</text>
<text x="81.5" y="149.4">NMOS管防反接(已用Proteus仿真过)</text>
<text x="27.7" y="152.2">放电电阻（断电时放掉电容的电）</text>
<text x="244" y="152.7">上拉电阻的阻值建议 3.3k、4.7k、5.1k</text>
<text x="242.6" y="157.5">SR脚并联104电容增加摇摆率？？</text>
</g>
</svg>
